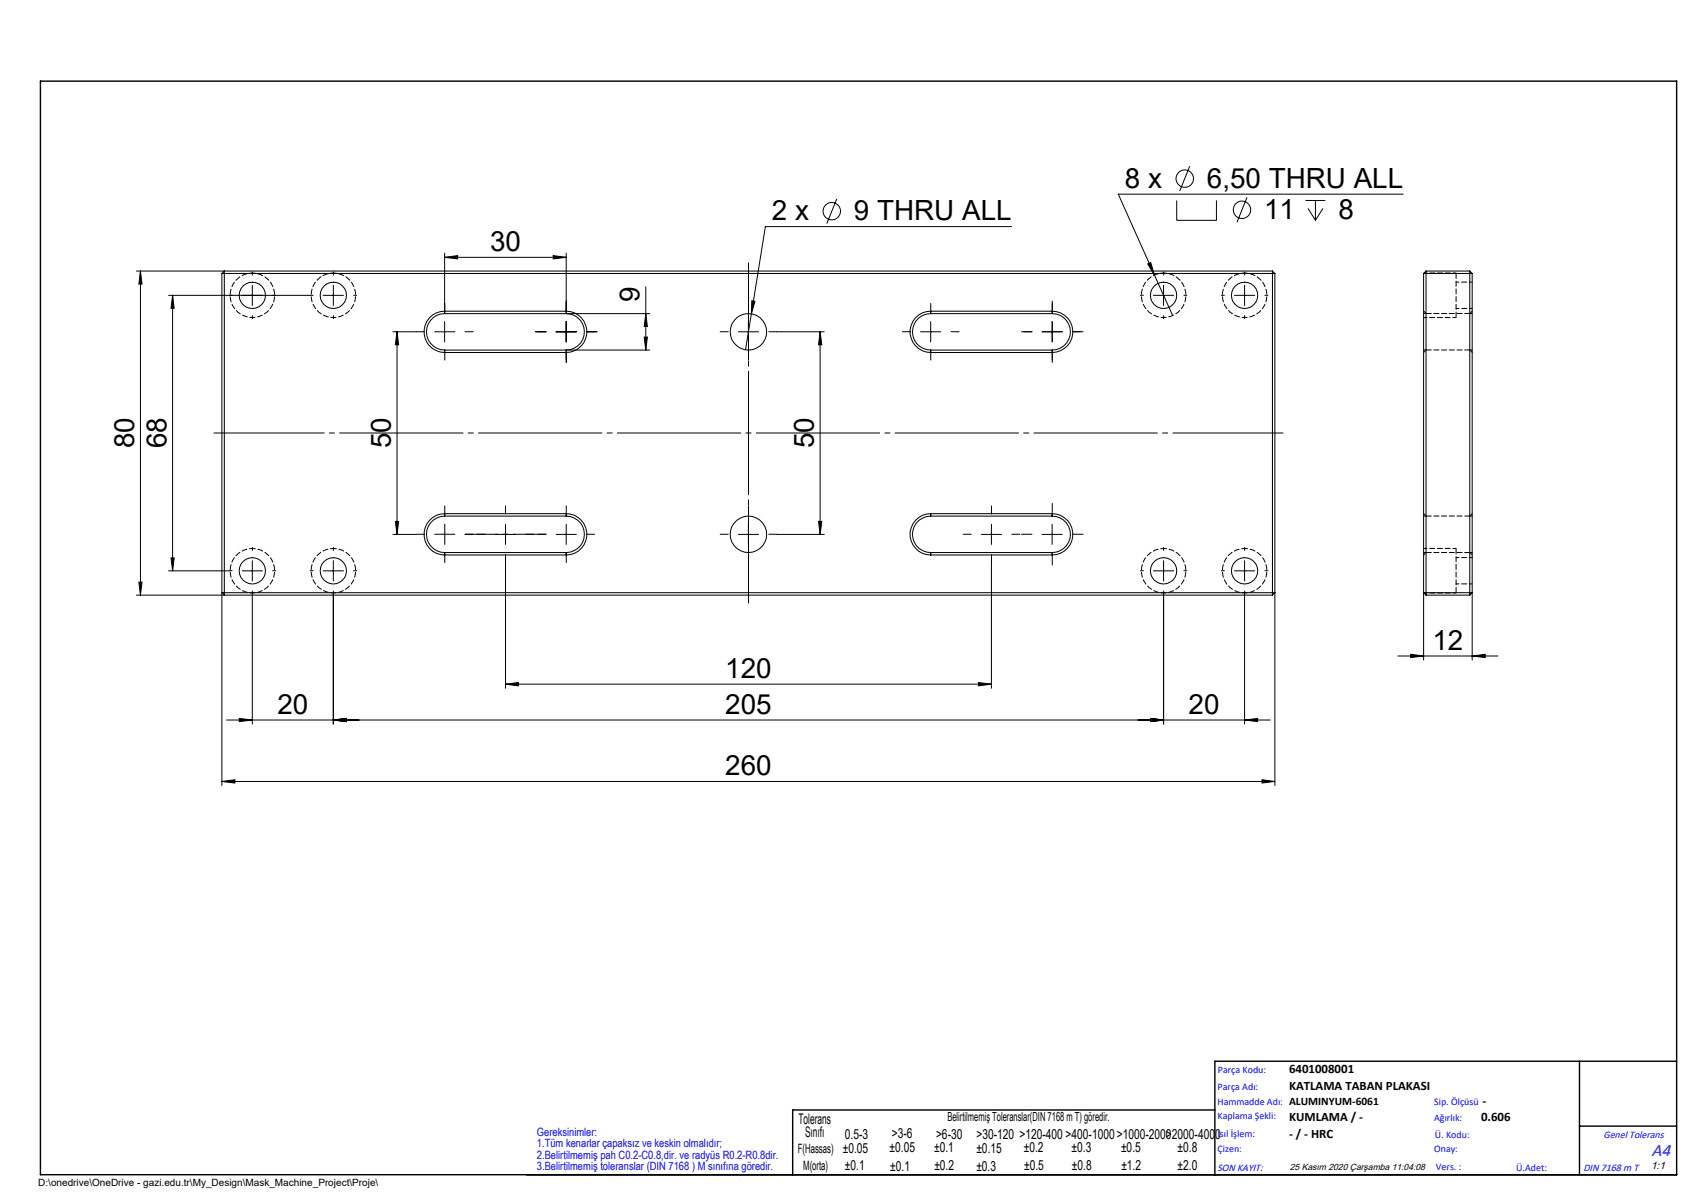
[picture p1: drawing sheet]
<svg xmlns="http://www.w3.org/2000/svg" width="420mm" height="297mm" viewBox="0 0 420 297" stroke-linecap="round" stroke-linejoin="round" font-family="sans-serif">
<g fill="none" stroke="#000" stroke-width=".25">
<path d="M206.6 49.1l-2.4 6.1M249.8 55.9h-60.8l-4.9 30.5M290.5 49.5v4.9h9.9v-4.9M293.8 41l-2.5 6.2M307.9 48.7l-2.5 6.2M322.3 49.5h4.9M323 51.5l1.8 2.9M324.8 49.5v4.9M326.6 51.5l-1.8 2.9M346.5 47.9h-70.4l8.9 20M34.7 66.9l.4 3.2h-.8zM34.7 66.9v80"/>
<path d="M41.6 72.9h35M42.6 72.9l.4 3.2h-.8zM42.6 72.9v68M54.8 67.5v126.4M54.8 67.5h260M54.8 67.5l.6-.6v80l-.6-.6h260l-.6 .6M62.3 70.4v5M79.8 72.9h5M82.3 70.4v5M109.8 63.5l3.2-.4v.8zM109.8 77.4a4.5 4.5 0 0 0-4.5 4.5 4.5 4.5 0 0 0 4.5 4.5M109.8 62.5v14.9"/>
<path d="M109.8 63.5h30M109.8 77.4h50.6M109.8 79.4v5M136.6 63.1l3.2 .4-3.2 .4zM139.8 62.5v14.9a4.5 4.5 0 0 1 4.5 4.5 4.5 4.5 0 0 1-4.5 4.5v.6M139.8 79.4v5M159.5 70.8v15.6M159.5 77.4l.3 3.2h-.7zM184.8 79.4v5M185.6 74.3l.8 .1-.9 3.1zM229.8 76.8a5.1 5.1 0 0 0-5.1 5.1 5.1 5.1 0 0 0 5.1 5.1M229.8 77.4a4.5 4.5 0 0 0-4.5 4.5 4.5 4.5 0 0 0 4.5 4.5"/>
<path d="M229.8 76.8v.6M229.8 77.4h30M229.8 76.8h30M229.8 79.4v5M259.8 76.8a5.1 5.1 0 0 1 5.1 5.1 5.1 5.1 0 0 1-5.1 5.1M259.8 77.4a4.5 4.5 0 0 1 4.5 4.5 4.5 4.5 0 0 1-4.5 4.5M259.8 76.8v.6M259.8 79.4v5M283.4 65.2l.7-.4 .9 3.1zM284.8 72.9h5M285 67.9l4.6 10M287.3 70.4v5"/>
<path d="M304.8 72.9h5M307.3 70.4v5M314.2 66.9h-280.5M314.2 66.9v80M314.2 66.9l.6 .6M314.8 67.5v126.4M351.5 67.5v95.4M351.5 67.5h12M352.1 66.9h10.8M352.1 66.9v80M352.1 66.9l-.6 .6M362.9 66.9v80"/>
<path d="M362.9 66.9l.6 .6M363.5 67.5v95.4M97 81.9h5.8M98 81.9v50M98 81.9l.4 3.2h-.8zM107.3 81.9h5M109.8 87a5.1 5.1 0 0 1-5.1-5.1 5.1 5.1 0 0 1 5.1-5.1h30a5.1 5.1 0 0 1 5.1 5.1 5.1 5.1 0 0 1-5.1 5.1M109.8 86.4v.6M109.8 86.4h50.6M109.8 87h30M137.3 81.9h5M159.1 83.2h.7l-.3 3.2z"/>
<path d="M182.3 81.9h5M191.8 81.9h11.7M202.5 81.9l.4 3.2h-.8zM202.5 81.9v50M227.3 81.9h5M229.8 86.4v.6M229.8 86.4h30M229.8 87h30M257.3 81.9h5M259.8 86.4v.6M42.2 137.7h.8l-.4 3.2zM62.3 138.4v5"/>
<path d="M82.3 138.4v5M97 131.9h5.8M97.6 128.7h.8l-.4 3.2zM109.8 126.8a5.1 5.1 0 0 0-5.1 5.1 5.1 5.1 0 0 0 5.1 5.1M109.8 127.4a4.5 4.5 0 0 0-4.5 4.5 4.5 4.5 0 0 0 4.5 4.5M109.8 126.8v.6M109.8 136.4v.6M109.8 126.8h30M109.8 137h30M109.8 136.4h30M109.8 127.4h30M122.3 131.9h5"/>
<path d="M124.8 138.9v31M124.8 129.4v5M137.3 131.9h5M139.8 126.8a5.1 5.1 0 0 1 5.1 5.1 5.1 5.1 0 0 1-5.1 5.1M139.8 127.4a4.5 4.5 0 0 1 4.5 4.5 4.5 4.5 0 0 1-4.5 4.5M139.8 126.8v.6M139.8 136.4v.6M139.8 129.4v5M182.3 131.9h5M184.8 129.4v5M191.8 131.9h11.7M202.1 128.7h.8l-.4 3.2z"/>
<path d="M229.8 126.8a5.1 5.1 0 0 0-5.1 5.1 5.1 5.1 0 0 0 5.1 5.1M229.8 127.4a4.5 4.5 0 0 0-4.5 4.5 4.5 4.5 0 0 0 4.5 4.5M229.8 126.8v.6M229.8 136.4v.6M229.8 126.8h30M229.8 137h30M229.8 136.4h30M229.8 127.4h30M242.3 131.9h5M244.8 138.9v31M244.8 129.4v5M257.3 131.9h5"/>
<path d="M259.8 126.8a5.1 5.1 0 0 1 5.1 5.1 5.1 5.1 0 0 1-5.1 5.1M259.8 127.4a4.5 4.5 0 0 1 4.5 4.5 4.5 4.5 0 0 1-4.5 4.5M259.8 126.8v.6M259.8 129.4v5M259.8 136.4v.6M287.3 138.4v5M307.3 138.4v5M34.3 143.7h.8l-.4 3.2zM41.6 140.9h15M59.8 140.9h5M62.3 146.7v32M79.8 140.9h5"/>
<path d="M82.3 146.7v32M284.8 140.9h5M287.3 146.7v32M304.8 140.9h5M307.3 146.7v32M314.2 146.9h-280.5M352.1 146.9h10.8M352.1 146.9l-.6-.6h12l-.6 .6M56 177.8h257.7M59.1 177.4l3.2 .4-3.2 .3zM82.3 177.8l3.2-.4v.7zM124.8 168.9l3.2-.4v.8z"/>
<path d="M124.8 168.9h120M241.6 168.5l3.2 .4-3.2 .4zM284.1 177.4l3.2 .4-3.2 .3zM307.3 177.8l3.2-.4v.7zM345.2 162h24.7M348.3 161.5l3.2 .5-3.2 .3zM363.5 162l3.2-.5v.8zM54.8 192.9l3.2-.4v.8zM54.8 192.9h260M311.6 192.5l3.2 .4-3.2 .4z"/>
<circle cx="205.4" cy="52.1" r="2.16"/>
<circle cx="292.5" cy="44.1" r="2.15"/>
<circle cx="306.7" cy="51.8" r="2.15"/>
<circle cx="62.3" cy="72.9" r="3.3"/>
<circle cx="82.3" cy="72.9" r="3.3"/>
<circle cx="287.3" cy="72.9" r="3.3"/>
<circle cx="307.3" cy="72.9" r="3.3"/>
<circle cx="184.8" cy="81.9" r="4.5"/>
<circle cx="184.8" cy="131.9" r="4.5"/>
<circle cx="62.3" cy="140.9" r="3.3"/>
<circle cx="82.3" cy="140.9" r="3.3"/>
<circle cx="287.3" cy="140.9" r="3.3"/>
<circle cx="307.3" cy="140.9" r="3.3"/>
</g>
<path d="M184.8 64.9v84" fill="none" stroke="#000" stroke-width=".25" stroke-dasharray="30.5 1.3 1.3 1.3" stroke-dashoffset="7.5"/>
<path d="M52.8 106.9h264" fill="none" stroke="#000" stroke-width=".25" stroke-dasharray="30.5 1.3 1.3 1.3" stroke-dashoffset="3.3"/>
<g fill="none" stroke="#000" stroke-width=".25" stroke-dasharray="30.5 1.3 1.3 1.3">
<path d="M57.3 72.9h-.7M62.3 67.9v-.7M62.3 77.9v.8M67.3 72.9h.8M77.3 72.9h-.7M82.3 67.9v-.7M82.3 77.9v.8M87.3 72.9h.8M109.8 76.9v-2M139.8 76.9v-2.6M139.8 76.9v-2M184.8 76.9v-2"/>
<path d="M229.8 76.9v-2M259.8 76.9v-2.6M259.8 76.9v-2M282.3 72.9h-.7M287.3 67.9v-.7M287.3 77.9v.8M292.3 72.9h.8M302.3 72.9h-.7M307.3 67.9v-.7M307.3 77.9v.8M312.3 72.9h.8M104.8 81.9h-2"/>
<path d="M109.8 86.9v2M114.8 81.9h2M134.8 81.9h-2.6M134.8 81.9h-2M139.8 86.9v2.6M139.8 81.9h2.5M139.8 81.9v-2.5M139.8 81.9h-2.5M139.8 81.9v2.5M139.8 86.9v2M144.8 81.9h2.6M144.8 81.9h2"/>
<path d="M179.8 81.9h-2M184.8 86.9v2M189.8 81.9h2M224.8 81.9h-2M229.8 86.9v2M234.8 81.9h2M254.8 81.9h-2.6M254.8 81.9h-2M259.8 86.9v2.6M259.8 81.9h2.5M259.8 81.9v-2.5M259.8 81.9h-2.5"/>
<path d="M259.8 81.9v2.5M259.8 86.9v2M264.8 81.9h2.6M264.8 81.9h2M62.3 135.9v-.7M82.3 135.9v-.7M104.8 131.9h-2M109.8 131.9v2.5M109.8 131.9h2.5M109.8 131.9v-2.5M109.8 131.9h-2.5M109.8 136.9v2"/>
<path d="M109.8 126.9v-2M114.8 131.9h2M119.8 131.9h-2M124.8 136.9v2M124.8 126.9v-2M129.8 131.9h2M134.8 131.9h-2M139.8 136.9v2M139.8 126.9v-2M144.8 131.9h2M179.8 131.9h-2M184.8 126.9v-2"/>
<path d="M184.8 136.9v2M189.8 131.9h2M239.8 131.9h-2M244.8 136.9v2M244.8 126.9v-2M249.8 131.9h2M254.8 131.9h-2.6M259.8 126.9v-2.6M259.8 136.9v2.6M264.8 131.9h2.6M287.3 135.9v-.7M307.3 135.9v-.7"/>
<path d="M57.3 140.9h-.7M62.3 145.9v.8M67.3 140.9h.8M77.3 140.9h-.7M82.3 145.9v.8M87.3 140.9h.8M282.3 140.9h-.7M287.3 145.9v.8M292.3 140.9h.8M302.3 140.9h-.7M307.3 145.9v.8M312.3 140.9h.8"/>
</g>
<path d="M134.8 131.9h-20" fill="none" stroke="#000" stroke-width=".25" stroke-dasharray="30.5 1.3 1.3 1.3" stroke-dashoffset="22.4"/>
<path d="M10 20h404v270h-404zM300 274h-104.3v16M390 278h24M390 262v28M414 262h-114v28" fill="none" stroke="#000" stroke-width=".35"/>
<g fill="#000">
<path d="M42.6 72.9l.4 3.2h-.8zM42.2 137.7h.8l-.4 3.2zM34.7 66.9l.4 3.2h-.8zM34.3 143.7h.8l-.4 3.2zM98 81.9l.4 3.2h-.8zM97.6 128.7h.8l-.4 3.2zM159.5 77.4l.3 3.2h-.7zM159.1 83.2h.7l-.3 3.2z"/>
<path d="M109.8 63.5l3.2-.4v.8zM136.6 63.1l3.2 .4-3.2 .4z"/>
<path d="M202.1 128.7h.8l-.4 3.2zM202.5 81.9l.4 3.2h-.8z"/>
<path d="M54.8 192.9l3.2-.4v.8zM311.6 192.5l3.2 .4-3.2 .4zM59.1 177.4l3.2 .4-3.2 .3zM82.3 177.8l3.2-.4v.7zM284.1 177.4l3.2 .4-3.2 .3zM307.3 177.8l3.2-.4v.7zM82.3 177.8l3.2-.4v.7zM284.1 177.4l3.2 .4-3.2 .3zM124.8 168.9l3.2-.4v.8zM241.6 168.5l3.2 .4-3.2 .4zM185.6 74.3l-.1 3.2 .9-3.1zM283.4 65.2l1.6 2.7-.9-3.1zM348.3 161.5l3.2 .5-3.2 .3zM363.5 162l3.2-.5v.8z"/>
</g>
<g fill="none" stroke="#000" stroke-width=".25" stroke-dasharray="1.3 .6" stroke-dashoffset=".5">
<path d="M62.3 67.4a5.5 5.5 0 0 1 5 7.9 5.5 5.5 0 0 1-9.3 1 5.5 5.5 0 0 1 3.2-8.8l1.1-.1M82.3 67.4a5.5 5.5 0 0 1 5 7.9 5.5 5.5 0 0 1-9.3 1 5.5 5.5 0 0 1 3.2-8.8l1.1-.1M287.3 67.4a5.5 5.5 0 0 1 5 7.9 5.5 5.5 0 0 1-9.3 1 5.5 5.5 0 0 1 3.2-8.8l1.1-.1M307.3 67.4a5.5 5.5 0 0 1 5 7.9 5.5 5.5 0 0 1-9.3 1 5.5 5.5 0 0 1 3.2-8.8l1.1-.1M359.5 67.4h-7.9M359.5 76.2h4M363.5 69.7h-4M62.3 135.4a5.5 5.5 0 0 1 5 7.9 5.5 5.5 0 0 1-9.3 1 5.5 5.5 0 0 1 3.2-8.8l1.1-.1M82.3 135.4a5.5 5.5 0 0 1 5 7.9 5.5 5.5 0 0 1-9.3 1 5.5 5.5 0 0 1 3.2-8.8l1.1-.1M287.3 135.4a5.5 5.5 0 0 1 5 7.9 5.5 5.5 0 0 1-9.3 1 5.5 5.5 0 0 1 3.2-8.8l1.1-.1M307.3 135.4a5.5 5.5 0 0 1 5 7.9 5.5 5.5 0 0 1-9.3 1 5.5 5.5 0 0 1 3.2-8.8l1.1-.1M363.5 137.7h-4"/>
<path d="M351.6 146.4h7.9M359.5 144.2h4"/>
</g>
<g fill="none" stroke="#000" stroke-width=".25" stroke-dasharray="1.3 .6">
<path d="M109.8 77.4v-.6M139.8 76.8v.6M229.8 76.8v.6M259.8 77.4v-.6M352.1 77.4h-.6M362.9 77.4h-10.8M363.5 77.4h-.6M109.8 86.4v.6M139.8 87v-.6M229.8 87v-.6M259.8 86.4v.6M351.5 86.4h.6"/>
<path d="M362.9 86.4h-10.8M362.9 86.4h.6M109.8 127.4v-.6M109.8 136.4v.6M139.8 126.8v.6M139.8 137v-.6M229.8 126.8v.6M229.8 137v-.6M259.8 136.4v.6M259.8 127.4v-.6M351.5 136.4h.6M352.1 127.4h-.6"/>
<path d="M362.9 127.4h-10.8M362.9 136.4h-10.8M362.9 136.4h.6M363.5 127.4h-.6"/>
</g>
<path d="M359.5 78.4v-11M359.5 146.4v-11" fill="none" stroke="#000" stroke-width=".25" stroke-dasharray="1.3 .6" stroke-dashoffset="-.1"/>
<path d="M351.5 78.4h8M352.1 77.4l-.6-.6M363.5 76.8l-.6 .6M352.1 86.4l-.6 .6M362.9 86.4l.6 .6M352.1 127.4l-.6-.6M352.1 136.4l-.6 .6M359.5 135.4h-8M362.9 136.4l.6 .6M363.5 126.8l-.6 .6" fill="none" stroke="#000" stroke-width=".25" stroke-dasharray="1.3 .6" stroke-dashoffset=".4"/>
<g font-size="6.9">
<text x="277.7" y="46.4">8 x</text>
<text x="298" y="46.4">6,50 THRU ALL</text>
<text x="190.6" y="54.4">2 x</text>
<text x="210.9" y="54.4">9 THRU ALL</text>
<text x="312.1" y="54.1">11</text>
<text x="330.5" y="54.1">8</text>
<text x="121" y="62">30</text>
<text x="157.9" y="74.6" transform="rotate(-90 157.9 74.6)">9</text>
<text x="33.2" y="110.7" transform="rotate(-90 33.2 110.7)">80</text>
<text x="41.1" y="110.7" transform="rotate(-90 41.1 110.7)">68</text>
<text x="96.5" y="110.7" transform="rotate(-90 96.5 110.7)">50</text>
<text x="201" y="110.7" transform="rotate(-90 201 110.7)">50</text>
<text x="353.7" y="160.4">12</text>
<text x="179.1" y="167.4">120</text>
<text x="68.5" y="176.2">20</text>
<text x="179.1" y="176.2">205</text>
<text x="293.5" y="176.2">20</text>
<text x="179.1" y="191.4">260</text>
</g>
<text font-size="4.4" fill="#00f" x="407.8" y="285.3">A4</text>
<g font-size="3.6">
<text x="197.2" y="277.4">Tolerans</text>
<text x="198.8" y="280.8">Sınıfı</text>
</g>
<g font-size="3.4">
<text x="208.6" y="281.1">0.5-3</text>
<text x="220.2" y="280.8">&gt;3-6</text>
<text x="231.1" y="281.1">&gt;6-30</text>
<text x="241.1" y="281.1">&gt;30-120 &gt;120-400 &gt;400-1000&gt;1000-2000&gt;2000-4000</text>
<text x="219.7" y="284.5">±0.05</text>
<text x="230.6" y="284.4">±0.1</text>
<text x="241.1" y="284.5">±0.15</text>
<text x="252.8" y="284.5">±0.2</text>
<text x="264.6" y="284.4">±0.3</text>
<text x="276.8" y="284.5">±0.5</text>
<text x="290.8" y="284.4">±0.8</text>
<text x="208.6" y="289">±0.1</text>
<text x="219.8" y="289">±0.1</text>
<text x="230.7" y="288.9">±0.2</text>
<text x="241.1" y="289">±0.3</text>
<text x="252.9" y="288.9">±0.5</text>
<text x="264.7" y="288.9">±0.8</text>
<text x="276.9" y="289">±1.2</text>
<text x="290.8" y="288.9">±2.0</text>
</g>
<g font-size="3.2">
<text x="318.3" y="269">KATLAMA TABAN PLAKASI</text>
<text x="318.3" y="264.8">6401008001</text>
<text x="366" y="272.8">-</text>
<text x="318.3" y="276.8">KUMLAMA / -</text>
<text x="318.3" y="281">- / - HRC</text>
<text x="365.7" y="276.8">0.606</text>
<text x="197" y="284.7">F(Hassas) ±0.05</text>
<text x="198.3" y="288.8">M(orta)</text>
</g>
<text font-size="3.1" x="233.9" y="276.8">Belirtilmemiş Toleranslar(DIN 7168 m T) göredir.</text>
<text font-size="2.8" x="318.3" y="272.8">ALUMINYUM-6061</text>
<g font-size="2.8" fill="#0000e8">
<text x="132.6" y="280.5">Gereksinimler:</text>
<text x="132.6" y="283.3">1.Tüm kenarlar çapaksız ve keskin olmalıdır;</text>
<text x="132.6" y="286.1">2.Belirtilmemiş pah C0.2-C0.8,dir. ve radyüs R0.2-R0.8dir.</text>
<text x="132.6" y="288.9">3.Belirtilmemiş toleranslar (DIN 7168 ) M sınıfına göredir.</text>
</g>
<g font-size="2.6" fill="#00f">
<text x="395.9" y="281">Genel Tolerans</text>
<text x="300.6" y="289">SON KAYIT:</text>
<text x="391" y="289">DIN 7168 m T</text>
</g>
<text font-size="2.6" x="407.7" y="288.6">1:1</text>
<g font-size="2.5" fill="#00f">
<text x="300.6" y="269">Parça Adı:</text>
<text x="300.7" y="264.9">Parça Kodu:</text>
<text x="300.6" y="272.8">Hammadde Adı:</text>
<text x="354.1" y="272.8">Sip. Ölçüsü</text>
<text x="300.6" y="280.6">Isıl İşlem:</text>
<text x="300.6" y="276.3">Kaplama Şekli:</text>
<text x="354.1" y="276.8">Ağırlık:</text>
<text x="354.3" y="281">Ü. Kodu:</text>
<text x="300.6" y="284.5">Çizen:</text>
<text x="354.1" y="284.5">Onay:</text>
<text x="354.5" y="288.7">Vers. :</text>
<text x="374.3" y="289">Ü.Adet:</text>
</g>
<text font-size="2.5" x="9.5" y="292.7">D:\onedrive\OneDrive - gazi.edu.tr\My_Design\Mask_Machine_Project\Proje\</text>
<text font-size="2.2" x="318.5" y="288.8">25 Kasım 2020 Çarşamba 11:04:08</text>
</svg>
